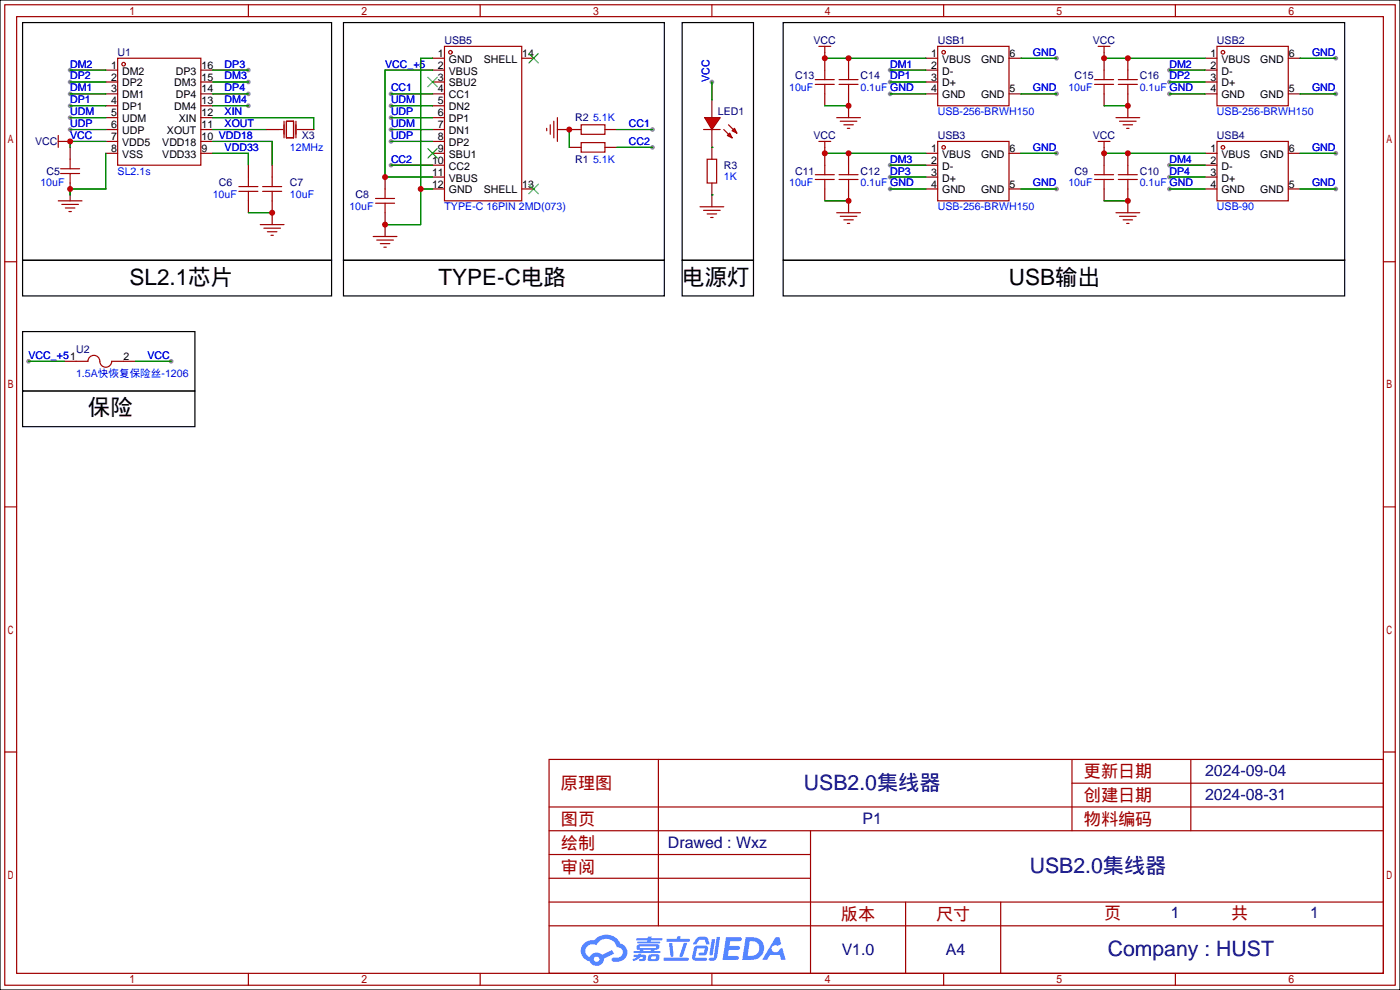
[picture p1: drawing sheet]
<svg xmlns="http://www.w3.org/2000/svg" width="299mm" height="212mm" viewBox="0 0 299 212" stroke-linecap="round" stroke-linejoin="round" font-family="sans-serif">
<path d="M0 0h299.2v211.6h-299.2z" fill="#fff" stroke="#000" stroke-width=".25"/>
<g fill="#999">
<circle cx="53.1" cy="15" r=".51"/>
<circle cx="53.1" cy="17.5" r=".51"/>
<circle cx="53.1" cy="20.1" r=".51"/>
<circle cx="53.1" cy="22.6" r=".51"/>
<circle cx="15" cy="27.7" r=".51"/>
<circle cx="15" cy="25.1" r=".51"/>
<circle cx="15" cy="22.6" r=".51"/>
<circle cx="15" cy="20.1" r=".51"/>
<circle cx="15" cy="17.5" r=".51"/>
<circle cx="15" cy="15" r=".51"/>
<circle cx="249.9" cy="15" r=".51"/>
<circle cx="249.9" cy="17.5" r=".51"/>
<circle cx="249.9" cy="20.1" r=".51"/>
<circle cx="249.9" cy="35.3" r=".51"/>
<circle cx="249.9" cy="40.4" r=".51"/>
<circle cx="285.5" cy="12.4" r=".51"/>
<circle cx="285.5" cy="20.1" r=".51"/>
<circle cx="285.5" cy="32.8" r=".51"/>
<circle cx="285.5" cy="40.4" r=".51"/>
<circle cx="225.8" cy="40.4" r=".51"/>
<circle cx="225.8" cy="32.8" r=".51"/>
<circle cx="225.8" cy="12.4" r=".51"/>
<circle cx="225.8" cy="20.1" r=".51"/>
<circle cx="190.2" cy="15" r=".51"/>
<circle cx="190.2" cy="17.5" r=".51"/>
<circle cx="190.2" cy="20.1" r=".51"/>
<circle cx="190.2" cy="35.3" r=".51"/>
<circle cx="190.2" cy="37.8" r=".51"/>
<circle cx="190.2" cy="40.4" r=".51"/>
<circle cx="249.9" cy="37.8" r=".51"/>
<circle cx="83.6" cy="25.1" r=".51"/>
<circle cx="83.6" cy="30.2" r=".51"/>
<circle cx="83.6" cy="27.7" r=".51"/>
<circle cx="83.6" cy="22.6" r=".51"/>
<circle cx="83.6" cy="20.1" r=".51"/>
<circle cx="83.6" cy="35.3" r=".51"/>
<circle cx="139.4" cy="27.7" r=".51"/>
<circle cx="139.4" cy="31.5" r=".51"/>
<circle cx="6.1" cy="77.2" r=".51"/>
<circle cx="36.6" cy="77.2" r=".51"/>
<circle cx="152.1" cy="17.5" r=".51"/>
</g>
<g fill="none" stroke="#a10000" stroke-width=".25">
<path d="M1 1h297.2v209.6h-297.2zM3.6 3.6h292.1v204.4h-292.1zM53.1 1v2.6M102.6 1v2.6M152.1 1v2.6M201.7 1v2.6M251.2 1v2.6M1 55.9h2.6M295.7 55.9h2.5M1 108.3h2.6M295.7 108.3h2.5M1 160.7h2.6"/>
<path d="M117.3 162.3h178.4v45.7h-178.4zM117.3 177.5h178.4M117.3 172.5h178.4M140.7 162.3v35.6M173.2 177.5v30.5M229.1 162.3v15.2M229.1 167.4h66.6M254.5 162.3v15.2M295.7 160.7h2.5M117.3 182.6h55.9M117.3 197.9h178.4M117.3 192.8h178.4"/>
<path d="M117.3 187.7h55.9M193.5 192.8v15.2M213.9 192.8v15.2M53.1 208v2.6M102.6 208v2.6M152.1 208v2.6M201.7 208v2.6M251.2 208v2.6"/>
</g>
<g fill="#5487ff">
<path d="M155.2 200.3h2.6a.48 .48 0 0 1 .7 .4 .48 .48 0 0 1-.6 .4h-1.8l-.2 1.1h1.9a.43 .43 0 0 1 .4 .4 .43 .43 0 0 1-.5 .4h-1.9l-.2 1.3h1.7a.45 .45 0 0 1 .5 .2 .45 .45 0 0 1-.1 .6h-3.3z"/>
<path d="M165.7 200.3h.9l.4 1.5-.8 .3a.84 .84 0 0 0-1.2 .3 .84 .84 0 0 0 .4 1.1 .84 .84 0 0 0 1.1-.4l.1-.2 .6-.3 .7 2.5h-1l-.2-1h-2.1l-.6 1h-1.1z"/>
<path d="M152.1 200.8h.7l-.5 3.1a.36 .36 0 0 1-.3 .3 .36 .36 0 0 1-.4-.3z"/>
<path d="M153.2 200.2h.7l-.6 4.3a1.13 1.13 0 0 1-1.8 .6l.2-.4h.7l.2-.2z"/>
<path d="M148.9 200.6l.6-.4h1a.77 .77 0 0 1 .9 .5l.3 1-.2 .2h-.5l-.3-.9-.2-.2-1 .1-.7 1-.6-.1-.1-.2z"/>
<path d="M148.4 202.4l.6-.3h1.7a.81 .81 0 0 1 .7 .5 .81 .81 0 0 1-.2 .8 .81 .81 0 0 1-.9 .8h-.7a.32 .32 0 0 1-.3-.3 .32 .32 0 0 1 .4-.3h.7l.2-.9-1.6 .1-.4 1.8 2.2 .1a.32 .32 0 0 1 .3 .4 .32 .32 0 0 1-.4 .2h-2.2l-.5-.3-.1-.5z"/>
<path d="M141.9 204.7h5a.33 .33 0 0 1 .3 .3 .33 .33 0 0 1-.3 .3h-4.9l-.2-.1z"/>
<path d="M146.1 201.5h.8l-.7 2a.98 .98 0 0 1-.7 1.1l-.3-.3z"/>
<path d="M143 201.6h.7l.3 2.5a.34 .34 0 0 1-.3 .4 .34 .34 0 0 1-.4-.3z"/>
<path d="M142.5 200.7h2.1l.3-.6h.6l-.1 .6h1.7a.32 .32 0 0 1 .4 .3 .32 .32 0 0 1-.4 .3h-4.5l-.2-.2z"/>
<path d="M135.5 204.1h.9l.1-.3h.6v.3h.8a.82 .82 0 0 1-.5 1.3h-.8v-.4l.7-.1 .1-.3a.68 .68 0 0 0-1 .4l-1.1 .4-.1-.4 .9-.5h-.7z"/>
<path d="M136 200.5h2.4l.1-.3h.7v.3h2.2l.2 .3-.2 .2h-2.3v.2h1.8l.2 .3-.2 .1h-4.5l-.1-.4h2l.1-.2h-2.3l-.1-.2z"/>
<path d="M159.4 200.3l-.8 4.9h1.7a2.5 2.5 0 0 0 3-2.5 2.5 2.5 0 0 0-3.1-2.4zM160.3 201.1a1.61 1.61 0 0 1 2 1.5 1.61 1.61 0 0 1-1.8 1.7h-.7z"/>
<path d="M136.2 202a.55 .55 0 0 0-.2 .8 .55 .55 0 0 0 .7 .2l.1 .3h-1.3v.3l5.4 .1 .3-.2-.2-.2h-1.2l.2-.3a.7 .7 0 0 0 .8-.3 .7 .7 0 0 0 0-.8l-4.2-.1zM136.8 202.3l3.3-.1 .1 .1-.2 .3h-3.2zM137.5 203h1.7l-.2 .3h-1.4z"/>
<path d="M138.6 204.2a1.05 1.05 0 0 0 0 1.2 2.91 2.91 0 0 0 2.2-.2 .98 .98 0 0 0 0-1.2h-1.6zM139.2 204.5l.9-.1 .1 .4-.2 .2-.8-.1z"/>
<path d="M124.9 201.6a2.23 2.23 0 0 0-.7 2.3 2.23 2.23 0 0 0 1.8 1.6 1.58 1.58 0 0 0 1.8 .9 1.58 1.58 0 0 0 1.3-1.5l2.2-1.1-.5-.7-2.1 1a1.65 1.65 0 0 0-2.7 .4 1.45 1.45 0 0 1-.8-1.9 1.45 1.45 0 0 1 2-.7l.3 .1a2.3 2.3 0 0 1 2.3-1.3 2.3 2.3 0 0 1 2 1.7 1.12 1.12 0 0 1 1.3 1 1.12 1.12 0 0 1-1.1 1.2h-.7a.45 .45 0 0 0-.6 .4 .45 .45 0 0 0 .5 .5 2.21 2.21 0 0 0 2.2-.5 2.21 2.21 0 0 0 .5-2.3 2.13 2.13 0 0 0-1.3-1.1 3.3 3.3 0 0 0-5.6-.7l-1.1 .1zM127 205a.57 .57 0 0 1 1.1 0 .57 .57 0 0 1-1.1 0z"/>
</g>
<g fill="none" stroke="#a10000" stroke-width=".25">
<path d="M25.1 12.4h17.8v22.9h-17.8zM95 9.9h16.5v33h-16.5zM200.4 9.9h15.2v12.7h-15.2zM260.1 9.9h15.2v12.7h-15.2zM51.1 39.9h4M53.1 37.8v2.1M56.1 39.9h4.1M58.2 37.8v2.1M59.4 27.7h1.1M60.7 25.9v3.6M61.2 25.9h1.5v3.6h-1.5zM63.2 25.9v3.6"/>
<path d="M63.5 27.7h1M116.8 27.4v.5M117.6 26.7v2M118.4 25.9v3.6M119.1 25.1v5.1M124.2 30.5h5.1v2h-5.1zM124.2 26.7h5.1v2h-5.1zM150.4 27.7h3.5M200.4 30.2h15.2v12.7h-15.2zM260.1 30.2h15.2v12.7h-15.2zM51.1 40.9h4M53.1 40.9v2"/>
<path d="M55.6 48h5.1M56.1 40.9h4.1M56.4 48.8h3.5M57.1 49.5h2.1M57.9 50.3h.5M58.2 40.9v2M79.8 50.5h5M80.3 43.4h4M80.3 42.4h4M80.5 51.3h3.6M81.3 52.1h2M82 52.8h.5"/>
<path d="M82.3 40.4v2M82.3 43.4v2.1M16.3 77.2h2.5a1.27 1.27 0 0 1 1.3-1.3 1.27 1.27 0 0 1 1.2 1.3 1.27 1.27 0 0 0 1.3 1.3 1.27 1.27 0 0 0 1.3-1.3h2.5"/>
<circle cx="26.4" cy="13.7" r=".38"/>
<circle cx="96.3" cy="11.2" r=".38"/>
<circle cx="201.7" cy="11.2" r=".38"/>
<circle cx="261.4" cy="11.2" r=".38"/>
<circle cx="201.7" cy="31.5" r=".38"/>
<circle cx="261.4" cy="31.5" r=".38"/>
</g>
<g fill="none" stroke="#870000" stroke-width=".25">
<path d="M22.6 15h2.5M22.6 17.5h2.5M42.9 15h2.6M42.9 17.5h2.6M92.5 15h2.5M92.5 17.5h2.5M92.5 12.4h2.5M111.5 12.4h2.5M197.9 15h2.5M197.9 17.5h2.5M197.9 12.4h2.5M215.6 12.4h2.6"/>
<path d="M257.6 15h2.5M257.6 17.5h2.5M257.6 12.4h2.5M275.3 12.4h2.6M22.6 20.1h2.5M22.6 22.6h2.5M22.6 25.1h2.5M22.6 27.7h2.5M22.6 30.2h2.5M22.6 32.8h2.5M42.9 20.1h2.6M42.9 22.6h2.6"/>
<path d="M42.9 25.1h2.6M42.9 27.7h2.6M42.9 30.2h2.6M42.9 32.8h2.6M53.1 35.3v2.5M56.9 27.7h2.5M58.2 35.3v2.5M64.5 27.7h2.6M82.3 37.8v2.6M92.5 20.1h2.5M92.5 22.6h2.5M92.5 25.1h2.5"/>
<path d="M92.5 27.7h2.5M92.5 30.2h2.5M92.5 32.8h2.5M92.5 35.3h2.5M92.5 37.8h2.5M119.1 27.7h5.1M121.7 31.5h2.5M129.3 27.7h2.5M129.3 31.5h2.5M152.1 21.3v3.8M152.1 27.7v3.8M197.9 20.1h2.5"/>
<path d="M197.9 32.8h2.5M197.9 35.3h2.5M197.9 37.8h2.5M215.6 20.1h2.6M215.6 32.8h2.6M257.6 20.1h2.5M257.6 32.8h2.5M257.6 35.3h2.5M257.6 37.8h2.5M275.3 20.1h2.6M275.3 32.8h2.6M53.1 42.9v2.6"/>
<path d="M58.2 42.9v5.1M82.3 45.5v5M92.5 40.4h2.5M111.5 40.4h2.5M197.9 40.4h2.5M215.6 40.4h2.6M257.6 40.4h2.5M275.3 40.4h2.6M13.7 77.2h2.6M26.4 77.2h2.6"/>
</g>
<g fill="none" stroke="#008700" stroke-width=".25">
<path d="M15 15h7.6M15 17.5h7.6M45.5 15h7.6M45.5 17.5h7.6M92.5 15h-10.2v22.8h10.2M92.5 12.4h-2.6v35.6h-7.6M190.2 15h7.7M190.2 17.5h7.7M218.2 12.4h7.6M249.9 15h7.7M249.9 17.5h7.7M277.9 12.4h7.6"/>
<path d="M15 20.1h7.6M15 22.6h7.6M15 27.7h7.6M15 25.1h7.6M22.6 30.2h-7.6v1.3M45.5 20.1h7.6M45.5 22.6h7.6M45.5 27.7h11.4M45.5 30.2h12.7v5.1M45.5 32.8h7.6v2.5M45.5 25.1h21.6v2.6M83.6 20.1h8.9"/>
<path d="M83.6 22.6h8.9M83.6 27.7h8.9M83.6 30.2h8.9M83.6 25.1h8.9M83.6 35.3h8.9M121.7 27.7v3.8M131.8 27.7h7.6M131.8 31.5h7.6M190.2 20.1h7.7M190.2 35.3h7.7M190.2 37.8h7.7M218.2 20.1h7.6"/>
<path d="M218.2 32.8h7.6M249.9 20.1h7.7M249.9 35.3h7.7M249.9 37.8h7.7M277.9 20.1h7.6M277.9 32.8h7.6M53.1 45.5h5.1M89.9 40.4h2.6M190.2 40.4h7.7M218.2 40.4h7.6M249.9 40.4h7.7M277.9 40.4h7.6"/>
<path d="M6.1 77.2h7.6M29 77.2h7.6"/>
</g>
<path d="M91.4 16.5l2.1 2M93.5 16.5l-2.1 2M113 11.4l2.1 2.1M115.1 11.4l-2.1 2.1M91.4 31.8l2.1 2M93.5 31.8l-2.1 2M113 39.4l2.1 2M115.1 39.4l-2.1 2" fill="none" stroke="#3c3" stroke-width=".25"/>
<g fill="#f00" stroke="#a10000" stroke-width=".25">
<path d="M150.6 25.1h3.3l-1.8 2.6z"/>
<path d="M156.5 27.9l.5-.5 .5 1z"/>
<path d="M156 28.4l.5 1.1-1.1-.5z"/>
</g>
<g fill="none" stroke="#a10000" stroke-width=".25">
<path d="M174.2 18h4.1M174.2 17h4.1M175 9.9h2.5M176.3 9.9v1.3M176.3 15v2M176.3 18v2.1M179.3 18h4.1M179.3 17h4.1M181.4 15v2M181.4 18v2.1M233.9 18h4.1M233.9 17h4.1"/>
<path d="M234.7 9.9h2.5M236 9.9v1.3M236 15v2M236 18v2.1M239 18h4.1M239 17h4.1M241 15v2M241 18v2.1M12.4 29v2.5M12.4 30.2h1.3M13 37.1h4M13 36.1h4"/>
<path d="M15 34v2.1M15 37.1v2M151.1 34h2.1v5.1h-2.1zM154.7 27.7l1 1M155.7 26.7l1 1M174.2 38.4h4.1M174.2 37.3h4.1M175 30.2h2.5M176.3 30.2v1.3M176.3 35.3v2M176.3 38.4v2M178.8 25.1h5.1"/>
<path d="M179.3 38.4h4.1M179.3 37.3h4.1M179.6 25.9h3.5M180.3 26.7h2.1M181.1 27.4h.5M181.4 35.3v2M181.4 38.4v2M233.9 38.4h4.1M233.9 37.3h4.1M234.7 30.2h2.5M236 30.2v1.3M236 35.3v2"/>
<path d="M236 38.4v2M238.5 25.1h5.1M239 38.4h4.1M239 37.3h4.1M239.3 25.9h3.5M240 26.7h2.1M240.8 27.4h.5M241 35.3v2M241 38.4v2M12.4 42.9h5.1M13.2 43.7h3.6M14 44.4h2"/>
<path d="M14.7 45.2h.5M149.6 44.2h5.1M150.4 45h3.5M151.1 45.7h2.1M151.9 46.5h.5M178.8 45.5h5.1M179.6 46.2h3.5M180.3 47h2.1M181.1 47.8h.5M238.5 45.5h5.1M239.3 46.2h3.5M240 47h2.1"/>
<path d="M240.8 47.8h.5"/>
</g>
<path d="M152.1 17.5v3.8M176.3 12.4h21.6M236 12.4h21.6M22.6 32.8v7.6h-7.6v1.3M152.1 31.5h.1M176.3 32.8h21.6M176.3 22.6h5.1M236 32.8h21.6M236 22.6h5M152.1 41.7h.1M176.3 42.9h5.1M236 42.9h5" fill="none" stroke="#008700" stroke-width=".25"/>
<g fill="none" stroke="#870000" stroke-width=".25">
<path d="M176.3 11.2v3.8M181.4 12.4v2.6M236 11.2v3.8M241 12.4v2.6M13.7 30.2h1.3M15 31.5v2.5M15 39.1v3.8M152.1 31.5v2.5M152.1 39.1v5.1M176.3 20.1v2.5M176.3 31.5v3.8M181.4 20.1v5"/>
<path d="M181.4 32.8v2.5M236 20.1v2.5M236 31.5v3.8M241 20.1v5M241 32.8v2.5M176.3 40.4v2.5M181.4 40.4v5.1M236 40.4v2.5M241 40.4v5.1"/>
</g>
<path d="M4.8 4.8h66.1v50.8h-66.1zM73.4 4.8h68.6v50.8h-68.6zM145.8 4.8h15.2v50.8h-15.2zM167.4 4.8h120v50.8h-120zM4.8 55.6h66.1v7.6h-66.1zM73.4 55.6h68.6v7.6h-68.6zM145.8 55.6h15.2v7.6h-15.2zM167.4 55.6h120v7.6h-120zM4.8 70.9h36.9v12.7h-36.9zM4.8 83.6h36.9v7.6h-36.9z" fill="none" stroke="#000" stroke-width=".25"/>
<g fill="#c00">
<circle cx="15" cy="30.2" r=".63"/>
<circle cx="58.2" cy="45.5" r=".63"/>
<circle cx="82.3" cy="37.8" r=".63"/>
<circle cx="89.9" cy="40.4" r=".63"/>
<circle cx="82.3" cy="48" r=".63"/>
<circle cx="121.7" cy="27.7" r=".63"/>
<circle cx="15" cy="40.4" r=".63"/>
<circle cx="236" cy="32.8" r=".63"/>
<circle cx="241" cy="32.8" r=".63"/>
<circle cx="241" cy="42.9" r=".63"/>
<circle cx="181.4" cy="32.8" r=".63"/>
<circle cx="176.3" cy="32.8" r=".63"/>
<circle cx="181.4" cy="42.9" r=".63"/>
<circle cx="181.4" cy="12.4" r=".63"/>
<circle cx="176.3" cy="12.4" r=".63"/>
<circle cx="181.4" cy="22.6" r=".63"/>
<circle cx="241" cy="12.4" r=".63"/>
<circle cx="236" cy="12.4" r=".63"/>
<circle cx="241" cy="22.6" r=".63"/>
</g>
<g font-size="4.8">
<text x="27.7" y="60.8">SL2.1芯片</text>
<text x="93.7" y="60.8">TYPE-C电路</text>
<text x="145.8" y="60.8">电源灯</text>
<text x="215.6" y="60.8">USB输出</text>
<text x="18.8" y="88.8">保险</text>
</g>
<g font-size="4.5" fill="#000080">
<text x="171.8" y="168.8">USB2.0集线器</text>
<text x="220.1" y="186.6">USB2.0集线器</text>
<text x="236.7" y="204.4">Company : HUST</text>
</g>
<g font-size="3.7" fill="#a00000">
<text x="231.6" y="166.2">更新日期</text>
<text x="119.9" y="168.7">原理图</text>
<text x="231.6" y="171.2">创建日期</text>
<text x="119.9" y="176.3">图页</text>
<text x="231.6" y="176.3">物料编码</text>
<text x="119.9" y="181.4">绘制</text>
<text x="119.9" y="186.5">审阅</text>
<text x="179.7" y="196.6">版本</text>
<text x="200" y="196.6">尺寸</text>
<text x="236" y="196.4">页</text>
<text x="263.1" y="196.4">共</text>
</g>
<g font-size="3.4" fill="#000080">
<text x="257.6" y="165.9">2024-09-04</text>
<text x="257.6" y="171">2024-08-31</text>
<text x="184.4" y="176.1">P1</text>
<text x="142.7" y="181.2">Drawed : Wxz</text>
<text x="250.3" y="196.2">1</text>
<text x="280" y="196.2">1</text>
<text x="179.9" y="204">V1.0</text>
<text x="202.1" y="204">A4</text>
</g>
<g font-size="2.3" fill="#000080">
<text x="25.1" y="11.9">U1</text>
<text x="95" y="9.4">USB5</text>
<text x="173.9" y="9.4">VCC</text>
<text x="200.4" y="9.4">USB1</text>
<text x="233.6" y="9.4">VCC</text>
<text x="260.1" y="9.4">USB2</text>
<text x="169.9" y="17">C13</text>
<text x="183.9" y="17">C14</text>
<text x="229.6" y="17">C15</text>
<text x="243.6" y="17">C16</text>
<text x="64.5" y="29.7">X3</text>
<text x="122.9" y="25.9">R2</text>
<text x="153.4" y="24.6">LED1</text>
<text x="173.9" y="29.7">VCC</text>
<text x="200.4" y="29.7">USB3</text>
<text x="233.6" y="29.7">VCC</text>
<text x="260.1" y="29.7">USB4</text>
<text x="7.5" y="31">VCC</text>
<text x="122.9" y="34.8">R1</text>
<text x="9.9" y="37.3">C5</text>
<text x="46.7" y="39.8">C6</text>
<text x="62" y="39.8">C7</text>
<text x="154.7" y="36">R3</text>
<text x="169.9" y="37.3">C11</text>
<text x="183.9" y="37.3">C12</text>
<text x="229.6" y="37.3">C9</text>
<text x="243.6" y="37.3">C10</text>
<text x="75.9" y="42.4">C8</text>
<text x="16.3" y="75.4">U2</text>
</g>
<g font-size="2.3" fill="#00f">
<text x="220.7" y="11.9">GND</text>
<text x="280.4" y="11.9">GND</text>
<text x="15" y="17">DP2</text>
<text x="15" y="14.4">DM2</text>
<text x="48" y="14.4">DP3</text>
<text x="48" y="17">DM3</text>
<text x="82.3" y="14.4">VCC_+5</text>
<text x="151.6" y="17.5" transform="rotate(-90 151.6 17.5)">VCC</text>
<text x="190.2" y="14.4">DM1</text>
<text x="190.2" y="17">DP1</text>
<text x="249.9" y="14.4">DM2</text>
<text x="249.9" y="17">DP2</text>
<text x="15" y="22.1">DP1</text>
<text x="15" y="19.5">DM1</text>
<text x="48" y="19.5">DP4</text>
<text x="48" y="22.1">DM4</text>
<text x="83.6" y="22.1">UDM</text>
<text x="83.6" y="19.5">CC1</text>
<text x="168.7" y="19.5">10uF</text>
<text x="183.9" y="19.5">0.1uF GND</text>
<text x="220.7" y="19.5">GND</text>
<text x="228.3" y="19.5">10uF</text>
<text x="243.6" y="19.5">0.1uF GND</text>
<text x="280.4" y="19.5">GND</text>
<text x="15" y="29.7">VCC</text>
<text x="15" y="27.1">UDP</text>
<text x="15" y="24.6">UDM</text>
<text x="48" y="27.1">XOUT</text>
<text x="48" y="24.6">XIN</text>
<text x="83.6" y="24.6">UDP</text>
<text x="83.6" y="29.7">UDP</text>
<text x="83.6" y="27.1">UDM</text>
<text x="126.7" y="25.9">5.1K</text>
<text x="134.4" y="27.1">CC1</text>
<text x="200.4" y="24.6">USB-256-BRWH150</text>
<text x="260.1" y="24.6">USB-256-BRWH150</text>
<text x="48" y="32.2">VDD33</text>
<text x="62" y="32.2">12MHz</text>
<text x="83.6" y="34.8">CC2</text>
<text x="126.7" y="34.8">5.1K</text>
<text x="134.4" y="31">CC2</text>
<text x="190.2" y="34.8">DM3</text>
<text x="220.7" y="32.2">GND</text>
<text x="249.9" y="34.8">DM4</text>
<text x="280.4" y="32.2">GND</text>
<text x="8.6" y="39.8">10uF</text>
<text x="25.1" y="37.3">SL2.1s</text>
<text x="154.7" y="38.6">1K</text>
<text x="168.7" y="39.8">10uF</text>
<text x="183.9" y="39.8">0.1uF GND</text>
<text x="190.2" y="37.3">DP3</text>
<text x="220.7" y="39.8">GND</text>
<text x="228.3" y="39.8">10uF</text>
<text x="243.6" y="39.8">0.1uF GND</text>
<text x="249.9" y="37.3">DP4</text>
<text x="280.4" y="39.8">GND</text>
<text x="45.5" y="42.4">10uF</text>
<text x="62" y="42.4">10uF</text>
<text x="74.7" y="44.9">10uF</text>
<text x="95" y="44.9">TYPE-C 16PIN 2MD(073)</text>
<text x="200.4" y="44.9">USB-256-BRWH150</text>
<text x="260.1" y="44.9">USB-90</text>
<text x="6.1" y="76.7">VCC_+51</text>
<text x="31.5" y="76.7">VCC</text>
<text x="16.3" y="80.5">1.5A快恢复保险丝-1206</text>
</g>
<g font-size="2.3">
<text x="23.8" y="14.7">1</text>
<text x="23.8" y="17.2">2</text>
<text x="26.1" y="15.9">DM2</text>
<text x="37.6" y="15.9">DP3</text>
<text x="43.1" y="17.2">15</text>
<text x="43.1" y="14.7">16</text>
<text x="93.6" y="12.1">1</text>
<text x="93.6" y="14.7">2</text>
<text x="93.6" y="17.2">3</text>
<text x="95.9" y="13.4">GND</text>
<text x="95.9" y="15.9">VBUS</text>
<text x="103.4" y="13.4">SHELL</text>
<text x="111.6" y="12.1">14</text>
<text x="199" y="12.1">1</text>
<text x="199" y="14.7">2</text>
<text x="199" y="17.2">3</text>
<text x="201.3" y="13.4">VBUS</text>
<text x="201.3" y="15.9">D-</text>
<text x="209.7" y="13.4">GND</text>
<text x="215.8" y="12.1">6</text>
<text x="258.7" y="12.1">1</text>
<text x="258.7" y="14.7">2</text>
<text x="258.7" y="17.2">3</text>
<text x="261" y="13.4">VBUS</text>
<text x="261" y="15.9">D-</text>
<text x="269.4" y="13.4">GND</text>
<text x="275.5" y="12.1">6</text>
<text x="23.8" y="19.8">3</text>
<text x="23.8" y="22.3">4</text>
<text x="26.1" y="18.5">DP2</text>
<text x="26.1" y="21">DM1</text>
<text x="26.1" y="23.6">DP1</text>
<text x="37.2" y="23.6">DM4</text>
<text x="37.2" y="18.5">DM3</text>
<text x="37.6" y="21">DP4</text>
<text x="43.1" y="22.3">13</text>
<text x="43.1" y="19.8">14</text>
<text x="93.6" y="19.8">4</text>
<text x="93.6" y="22.3">5</text>
<text x="95.9" y="18.5">SBU2</text>
<text x="95.9" y="21">CC1</text>
<text x="95.9" y="23.6">DN2</text>
<text x="199" y="19.8">4</text>
<text x="201.3" y="18.5">D+</text>
<text x="201.3" y="21">GND</text>
<text x="209.7" y="21">GND</text>
<text x="215.8" y="19.8">5</text>
<text x="258.7" y="19.8">4</text>
<text x="261" y="18.5">D+</text>
<text x="261" y="21">GND</text>
<text x="269.4" y="21">GND</text>
<text x="275.5" y="19.8">5</text>
<text x="23.8" y="24.8">5</text>
<text x="23.8" y="27.4">6</text>
<text x="23.8" y="29.9">7</text>
<text x="26.1" y="26.1">UDM</text>
<text x="26.1" y="28.6">UDP</text>
<text x="35.7" y="28.6">XOUT</text>
<text x="38.2" y="26.1">XIN</text>
<text x="43.1" y="29.9">10 VDD18</text>
<text x="43.1" y="27.4">11</text>
<text x="43.1" y="24.8">12</text>
<text x="93.6" y="24.8">6</text>
<text x="93.6" y="27.4">7</text>
<text x="93.6" y="29.9">8</text>
<text x="95.9" y="26.1">DP1</text>
<text x="95.9" y="28.6">DN1</text>
<text x="23.8" y="32.5">8</text>
<text x="26.1" y="31.2">VDD5</text>
<text x="26.1" y="33.7">VSS</text>
<text x="34.7" y="33.7">VDD33</text>
<text x="34.7" y="31.2">VDD18</text>
<text x="43.1" y="32.5">9</text>
<text x="92.3" y="35">10</text>
<text x="93.6" y="32.5">9</text>
<text x="95.9" y="31.2">DP2</text>
<text x="95.9" y="33.7">SBU1</text>
<text x="199" y="32.5">1</text>
<text x="199" y="35">2</text>
<text x="201.3" y="33.7">VBUS</text>
<text x="209.7" y="33.7">GND</text>
<text x="215.8" y="32.5">6</text>
<text x="258.7" y="35">2</text>
<text x="258.7" y="32.5">1</text>
<text x="261" y="33.7">VBUS</text>
<text x="269.4" y="33.7">GND</text>
<text x="275.5" y="32.5">6</text>
<text x="92.3" y="37.5">11</text>
<text x="92.3" y="40.1">12</text>
<text x="95.9" y="36.3">CC2</text>
<text x="95.9" y="38.8">VBUS</text>
<text x="95.9" y="41.3">GND</text>
<text x="103.4" y="41.3">SHELL</text>
<text x="111.6" y="40.1">13</text>
<text x="199" y="37.5">3</text>
<text x="199" y="40.1">4</text>
<text x="201.3" y="36.3">D-</text>
<text x="201.3" y="38.8">D+</text>
<text x="201.3" y="41.3">GND</text>
<text x="209.7" y="41.3">GND</text>
<text x="215.8" y="40.1">5</text>
<text x="258.7" y="40.1">4</text>
<text x="258.7" y="37.5">3</text>
<text x="261" y="41.3">GND</text>
<text x="261" y="38.8">D+</text>
<text x="261" y="36.3">D-</text>
<text x="269.4" y="41.3">GND</text>
<text x="275.5" y="40.1">5</text>
<text x="26.4" y="76.9">2</text>
</g>
</svg>
